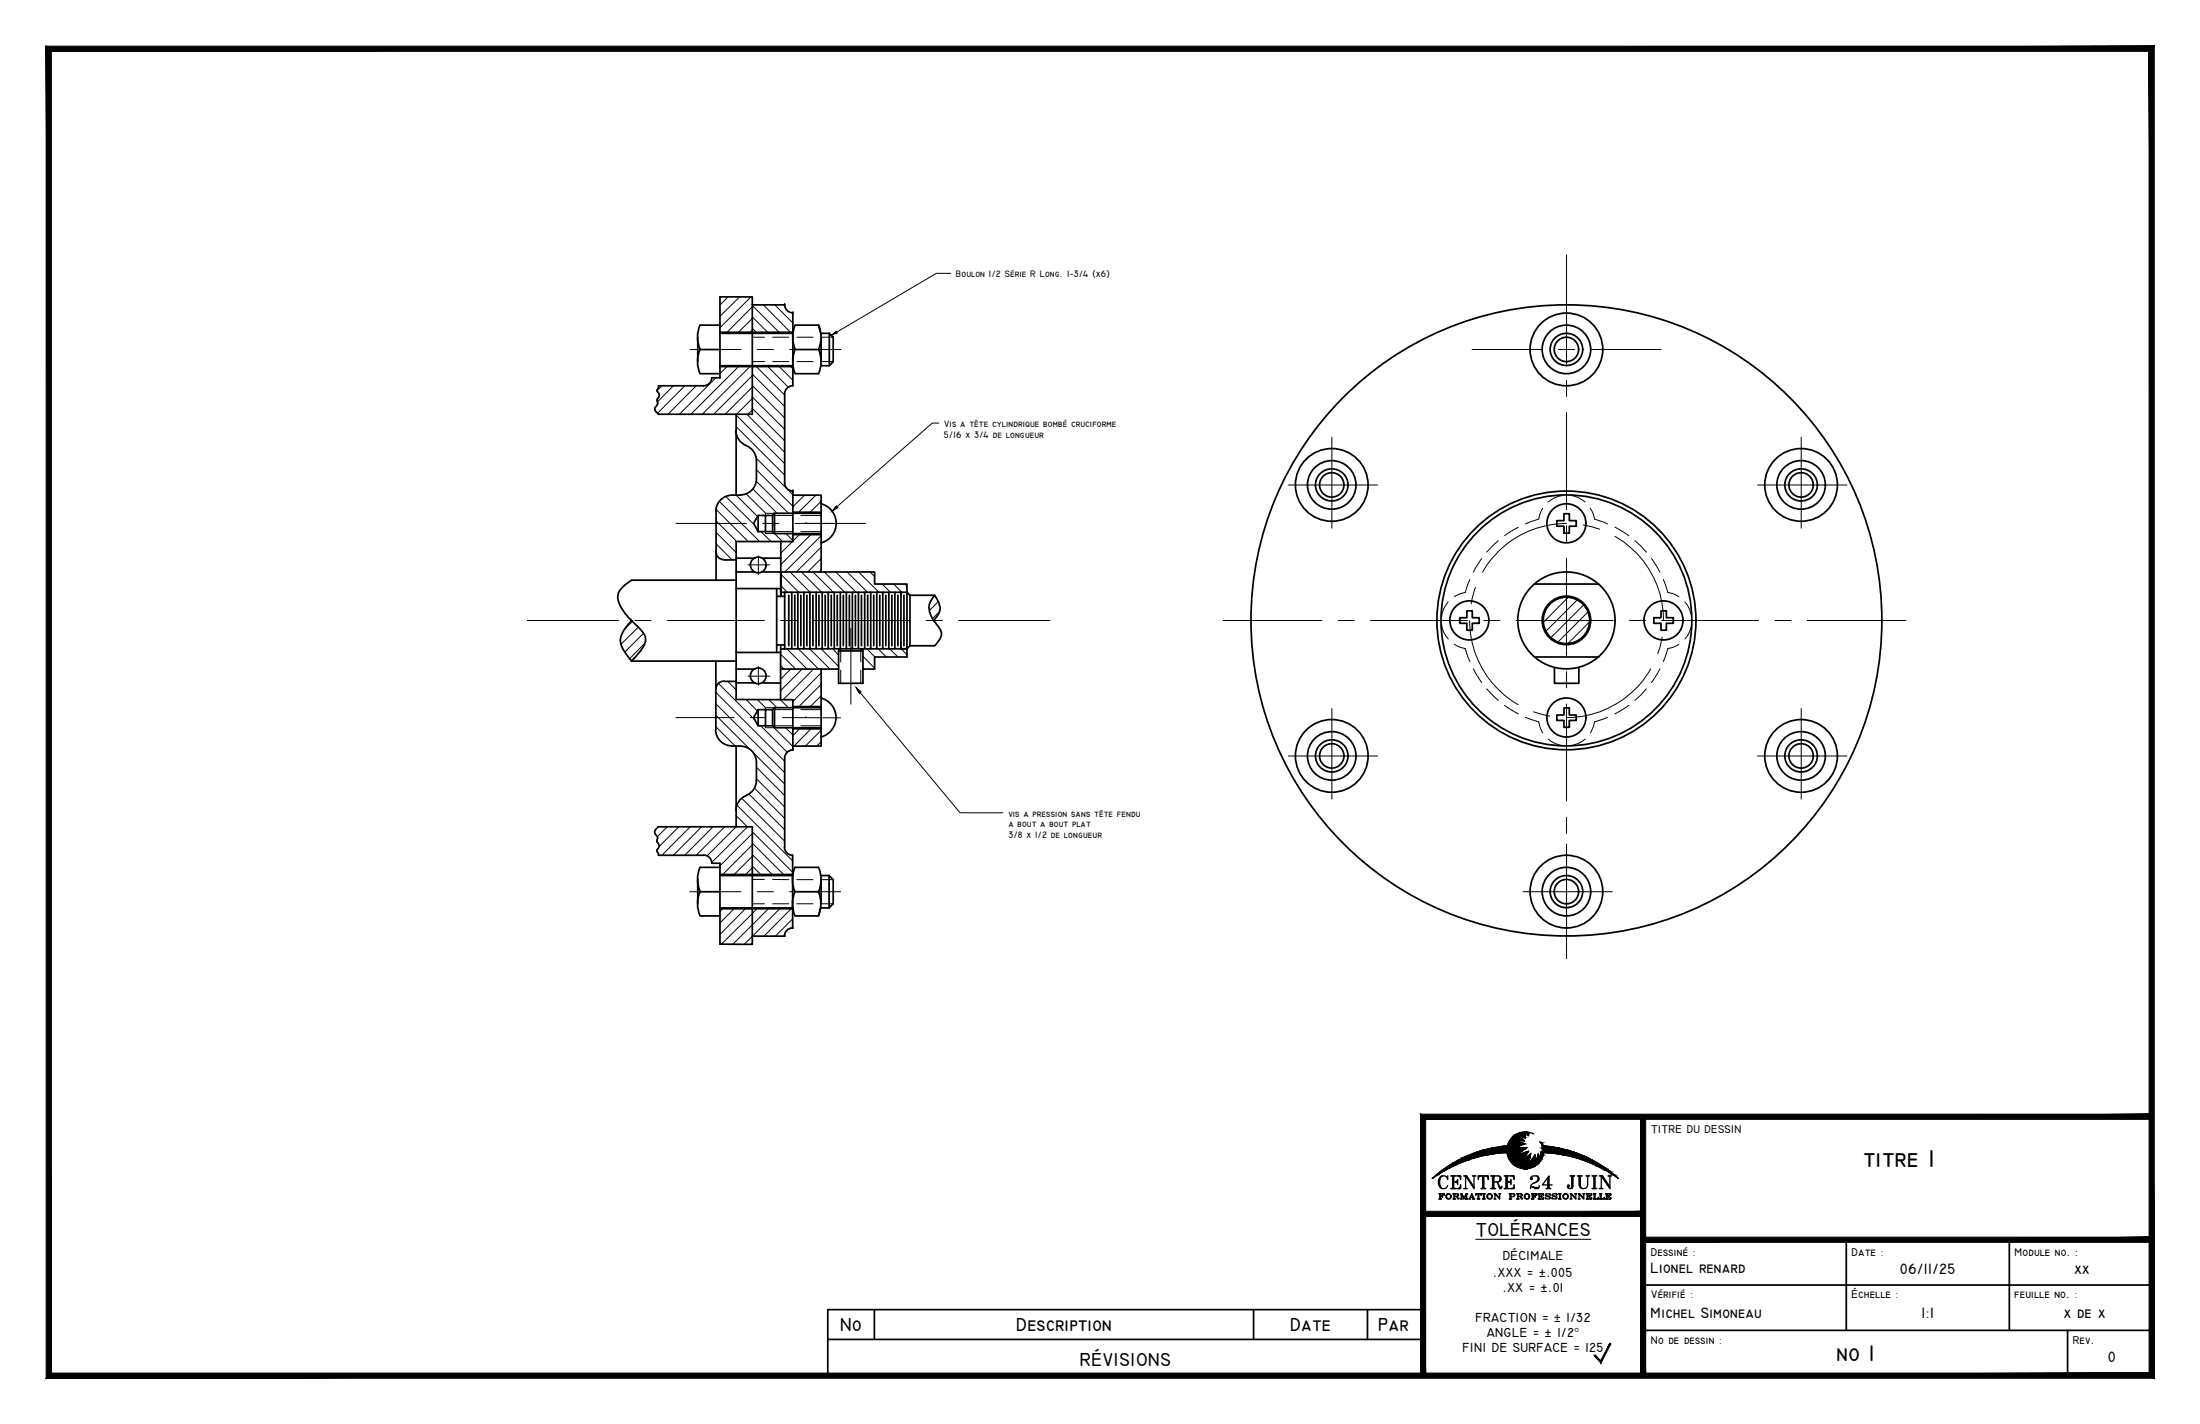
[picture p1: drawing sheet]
<svg xmlns="http://www.w3.org/2000/svg" width="432mm" height="279mm" viewBox="0 0 432 279" stroke-linecap="round" stroke-linejoin="round" font-family="sans-serif">
<!-- layer: Axe -->
<g fill="none" stroke="#000" stroke-width=".2">
<path d="M307.5 50v21.4M135.4 68.6h10.1M148.6 68.6h3.2M155 68.6h10.1M288.9 68.6h13.8M305.9 68.6h3.2M307.5 74.6v3.2M312.3 68.6h13.8M252.9 95.2h17.5M261.4 85.8v17.8M307.5 80.9v19.1M345 95.2h17.5"/>
<path d="M353.5 85.8v17.8M132.7 102.7h13.8M146.8 110.8h4.3M148.8 109.1v3.6M149.7 102.7h3.2M156 102.7h13.9M289.6 115.3l-.8 3.2M307.5 102.7a18.9 18.9 0 0 0-16.5 9.6M307.5 103.2v3.1M307.5 109.6v19M310.8 103l3.2 .8M317 105.2a19 19 0 0 1 9.5 16.6"/>
<path d="M103.5 121.8h18M124.6 121.8h3.2M131 121.8h19M146.8 132.7h4.3M148.8 130.8v3.7M153.2 121.8h3.2M159.6 121.8h19M167 123.3v14.9M181.8 121.8h3.2M188.1 121.8h18M240.1 121.8h19.4M261.4 139v17.8"/>
<path d="M262.6 121.8h3.2M269 121.8h19M288.5 121.8a19 19 0 0 0 9.5 16.5M291.2 121.8h3.2M297.6 121.8h19M301 139.7l3.2 .8M307.5 131.8v3.2M307.5 138.1v19.1M319.8 121.8h3.2M324 131.2a19.1 19.1 0 0 1-16.5 9.6M326.1 121.8h19.1M326.2 125l-.4 2-.4 1.2"/>
<path d="M348.4 121.8h3.1M353.5 139v17.8M354.7 121.8h19.4M132.7 140.8h11.4M147.2 140.8h3.2M153.6 140.8h11.4M252.9 148.3h17.5M345 148.3h17.5M135.4 175h10.1M148.6 175h3.2M155 175h10M298.9 175h17.5"/>
<path d="M307.5 160.4v3.1M307.5 165.6v22.5"/>
</g>
<!-- layer: Hachure -->
<g fill="none" stroke="#000" stroke-width=".2">
<path d="M142.9 58.3l-1.6 1.5M145.2 58.3l-3.9 3.8M147.4 58.3l-6.1 6M147.7 59.9l5.2 5.3M149.8 59.8l5.4 5.4M152.1 59.8l3.5 3.6M129.9 75.7l-1 1M132.2 75.7l-3.2 3.2M134.4 75.7l-5.4 5.4M136.7 75.7l-5.6 5.6M140.5 74.1l-7.1 7.2M142.7 71.9l-1.4 1.4"/>
<path d="M144.9 71.9l-9.3 9.4M147.2 71.9l-9.4 9.4M147.7 77.9l6.3 6.3M147.7 75.6l6.3 6.4M147.7 73.4l6.3 6.4M147.7 64.4l.7 .8M147.7 62.2l3 3M147.7 60.2l-5 5M147.7 62.5l-2.8 2.7M147.7 64.7l-.5 .5M147.7 73.7l-7.6 7.6M147.7 75.9l-5.4 5.4"/>
<path d="M147.7 78.2l-3.1 3.1M148.5 71.9l5.5 5.6M150.7 71.9l4 4.1M153 71.9l2.6 2.7M155.2 71.9l.4 .4M140.5 99.9l6.4 6.4M141.2 98.4l7.9 7.9M142.5 97.4l5.6 5.6M144.5 97.2l4.2 4.1M144.5 83.7l9.5 9.5M144.5 81.4l9.5 9.6M146.5 96.9l3.8 3.8"/>
<path d="M146.6 81.3l7.4 7.4M147.7 80.1l6.3 6.4M147.7 80.4l-.9 .9M147.8 96l4.7 4.7M148.4 94.4l6.4 6.3M148.4 89.9l7.2 7.2M148.5 92.2l7.1 7.1M155.7 97.2h-.1M157.9 97.2l-2.3 2.2M160.1 97.2l-3.3 3.3M161.2 98.4l-2.2 2.1M140.5 102.2l4.1 4.1"/>
<path d="M140.5 106.7l3.2 3.2M140.5 104.4l4 4M149.4 104.3l1.9 2M152 104.7l1.6 1.6M153.2 114.9l1.3 1.3M153.2 112.6l3.6 3.6M153.3 106.3h-.1M154.3 104.7l1.3 1.3M155.1 112.2l3.9 4M155.5 106.3l-2.3 2.2M156.9 104.9l-1.3 1.3M157.3 112.2l3.9 4"/>
<path d="M158.2 102.7h.1M158.2 102.7h5.5M159.1 104.9l-5.9 5.9M159.6 112.2l3.9 4M161.2 105.1l-7.1 7.1M161.2 107.4l-4.9 4.8M161.2 109.6l-2.7 2.6M161.2 111.8l-.4 .4M161.8 112.2l4 4M164 112.2l4 4M166.3 112.2l4 4M168.5 112.2l4 4"/>
<path d="M170.8 112.2l.9 1M173.1 114.6l1.7 1.6M175.4 114.6l1.6 1.6M177.6 114.6l.4 .4M184.2 118l-1.8 1.8M307.8 117.2l-4.9 4.8M309.5 117.7l-6.1 6.1M310.8 118.7l-6.4 6.4M124.1 121.9l-1.5 1.6M125.3 123.1l-3.4 3.3M126.3 124.2l-3.7 3.7M126.6 126.2l-3 3"/>
<path d="M140.5 138.1l13.5 13.5M140.5 135.8l13.5 13.6M141 134.1l7.1 7.1M142.8 133.7l1.7 1.6M146.4 137.2l2.2 2.3M148.7 137.3l1.5 1.6M150.9 137.3l1.6 1.6M153.2 137.3l1.5 1.6M153.2 130.6l.7 .7M153.2 128.4l3 2.9M154.4 127.3l4 4M155.2 131.3l-2 2"/>
<path d="M155.4 137.3l.2 .2M156.7 127.3l4 4M157.4 131.3l-4.2 4.2M158.9 127.3l4 4M159.7 131.3l-6 6M161.2 127.3l3.4 3.5M161.2 132l-5.6 5.6M161.2 134.3l-4.4 4.3M161.2 136.5l-2.2 2.1M163.4 127.3l1.2 1.2M169.4 131l.2 .3M169.4 128.8l2.3 2.3"/>
<path d="M170.1 127.3l1.6 1.6M172.4 127.3l1.5 1.6M174.6 127.3l1.6 1.6M176.9 127.3l1.1 1.2M184.4 120l-1.4 1.4M311.7 120.1l-5.9 5.9M312 122l-4.3 4.3M140.5 140.3l6.7 6.7M140.5 142.6l3.8 3.8M144.7 158l10.9 10.9M145.6 156.6l8.4 8.5M147 155.8l7 7"/>
<path d="M147.9 147.7l6.1 6.1M148.1 154.6l5.9 6M148.5 152.8l5.5 5.5M148.5 150.5l5.5 5.6M149.3 142.4l5.2 5.2M151.9 142.8l3.7 3.7M154.2 142.8l1.4 1.4M156.9 143l-1.3 1.4M158.2 140.8h.1M159.2 143l-3.4 3.4M161.2 145.5l-.9 .9M161.2 143.3l-3.1 3.1"/>
<path d="M131 162.2l-2 2M133.2 162.2l-3.8 3.9M135.5 162.2l-5.6 5.6M137.7 162.2l-5.5 5.6M140 162.2l-5.6 5.6M141.8 178.3l-.5 .6M142.2 162.2l-5.5 5.6M144.1 178.3l-2.8 2.8M144.5 160l2.2 2.2M144.5 162.2l-5.7 5.7M146.3 178.3l-5 5M146.7 162.2l-7 7"/>
<path d="M147.7 169.9l1.6 1.7M147.7 167.7l3.9 3.9M147.7 165.4l6.1 6.2M147.7 163.2l7.9 8M147.7 163.5l-6.4 6.4M147.7 165.8l-5.8 5.8M147.7 168l-3.6 3.6M147.7 170.3l-1.4 1.3M148.5 178.3l-6.9 7M150.8 178.3l-7 7M153 178.3l-5.3 5.4M155.3 178.3l-5.4 5.4"/>
<path d="M147.7 183.7l-1.6 1.6M155.6 180.3l-3.4 3.4"/>
</g>
<!-- layer: Contour -->
<g fill="none" stroke="#000" stroke-width=".34">
<path d="M147.7 59.8h6.3a1.59 1.59 0 0 0 1.6 1.6M136.9 66.2v4.8M137.4 63.8a5.9 5.9 0 0 0 0 4.7 5.9 5.9 0 0 0 0 4.8M137.5 73.3h3.8M137.5 63.8h3.8M137.5 68.6h3.8M139.7 74.1a1.59 1.59 0 0 1-1.6 1.6h-8.9v.4a.62 .62 0 0 0 0 1.1 .89 .89 0 0 1-.3 1.2l.2 .7-.6 1v.3l.7 .9h18.5v-23h-6.4v15.8h-1.6M141.3 71.8h14.4M141.3 71.9h14.3M141.3 65.2h14.3M141.3 65.4h14.4M155.6 61.4v14.3a1.59 1.59 0 0 0-1.6 1.6v17.5"/>
<path d="M156.1 63.8a5.9 5.9 0 0 0 0 4.7 5.9 5.9 0 0 0 0 4.8M156.1 63.8h4.6l.4 1.8M156.1 68.6h4.6M160.7 63.8a5.9 5.9 0 0 1 0 4.7 5.9 5.9 0 0 1 0 4.8h-4.6M161.1 71.8h1.7M161.1 65.4h1.7M161.2 66.2v4.8M162.8 65.4l.7 .8v4.8l-.7 .8zM144.4 84.5a3.2 3.2 0 0 0 2 2.9M144.5 81.3v15.9M145.3 97.2a4.5 4.5 0 0 0-3.9 .9 3.1 3.1 0 0 0-.9 2.2M146.5 87.4a3.2 3.2 0 0 1 2 3v3.6a3.2 3.2 0 0 1-3.2 3.1"/>
<path d="M154 94.8a1.59 1.59 0 0 0 1.6 1.6v9.9h-11.1v30.9l11.1 .1v9.9a1.59 1.59 0 0 0-1.6 1.5M155.6 97.2h5.6v15M161.2 98.8a4 4 0 0 1 2.9 3.9 4 4 0 0 1-2.9 3.8M140.5 108.2a1.59 1.59 0 0 0 1.6 1.6M140.5 100.3v13.5M142.1 109.9h2.4M144.5 113.8h-20.5l-.6 .4a3.9 3.9 0 0 0-2.2 2.9v.2a8.1 8.1 0 0 0 3 4.7 6.8 6.8 0 0 1 2.5 3.2 4.8 4.8 0 0 1-1.8 3.5l-.9 1-.5-.5a5.8 5.8 0 0 1-1.7-3.8 5.4 5.4 0 0 1 1.7-3.1l.5-.5M144.5 112.2h3.6M144.5 115.5h8.7M144.5 109.5h3.6M148.8 101.1l-.9 1.6 .9 1.6M149.6 109.5h3.6"/>
<path d="M149.6 112.2h11.6M150.2 101.1h1.4l.4-.4v4l-.4-.4h-1.4zM150.2 101.1h-1.4v3.2h1.4M151.6 101.1v3.2M152 100.7h9.2M152 104.7h9.2M152.4 115.5v12.5M152.4 117h1.6M153.2 106.3v10.7v-4.8M154 116.2v11.1h24M154.8 116.8v9.9M155.4 116.2v11.1"/>
<path d="M155.6 100.5h5.6M155.6 104.9h5.6M156 116.8v9.9M156.6 116.2v11.1M157.2 116.8v9.9M157.8 116.2v11.1M158.4 116.8v9.9M159 116.2v11.1M159.6 116.8v9.9M160.2 116.2v11.1M160.7 116.8v9.9M161.2 112.2h10.5v2.4h6.3v1.6h-24.8"/>
<path d="M161.4 116.2v11.1M162 116.8v9.9M162.6 116.2v11.1M163.2 116.8v9.9M163.7 116.2v11.1M164.3 116.8v9.9M164.9 116.2v11.1M165.5 116.8v9.9M166.1 116.2v11.1M166.7 116.8v9.9M167.3 116.2v11.1M167.9 116.8v9.9"/>
<path d="M168.5 116.2v11.1M169.1 116.8v9.9M169.7 116.2v11.1M170.3 116.8v9.9M170.9 116.2v11.1M171.5 116.8v9.9M172.1 116.2v11.1M172.7 116.8v9.9M173.3 116.2v11.1M173.9 116.8v9.9M174.5 116.2v11.1M175 116.8v9.9"/>
<path d="M175.6 116.2v11.1M176.2 116.8v9.9M176.8 116.8v-.6v11.1h1.2M177.4 116.8v9.9M178 116.2l.6 .6v9.9l-.6 .6zM178.6 116.8h4.8M301.2 114.6h12.6M305.6 102.2h1.4v-1.4h1v1.4h1.4v1.1h-1.4v1.3h-1v-1.3h-1.4zM124 129.7h20.5M140.5 129.7v13.5M142.1 133.6a1.59 1.59 0 0 0-1.6 1.6M142.1 133.7h2.4"/>
<path d="M144.5 131.3h3.6M144.5 128h8.7M144.5 134h3.6M148.8 139.2l-.9 1.6 .9 1.6M149.6 134h3.6M150.2 139.2h1.4l.4-.3v3.9l-.4-.4h-1.4zM150.2 139.2h-1.4v3.2h1.4M151.6 139.2v3.2M152 138.9h9.2M152.4 126.5h1.6M153.2 131.3h11.4M153.2 128v9.3"/>
<path d="M153.2 126.5v1.5M154 127.3h-.8M155.6 138.6h5.6M161.1 136.9a4 4 0 0 1 3 3.9 4 4 0 0 1-3 3.8M161.2 131.3v15.1h-5.6M164.6 127.7v6.4h4.8v-6.4M165 127.3l-.4 .4M169 127.3l.4 .4h-4.8M176.8 126.1v1.2M178 127.3v1.6h-6.3v2.4h-2.3M183.3 121.8a3.2 3.2 0 0 0 1.2-2.8l-.3-.9-.8-1.3a3.7 3.7 0 0 0 .2 5.4l.5 .7a2.13 2.13 0 0 1-.2 3.2l-.5 .6h-4.8M286.5 121.2h1.4v-1.4h1.1v1.4h1.3v1.1h-1.3v1.4h-1.1v-1.4h-1.4z"/>
<path d="M301.2 128.9h12.6M305.1 131v3.1h4.8v-3.1M324.6 121.2h1.4v-1.4h1.1v1.4h1.3v1.1h-1.3v1.4h-1.1v-1.4h-1.4zM140.5 143.2a3.2 3.2 0 0 0 3.2 3.1 4.7 4.7 0 0 1 3.8 1 3.1 3.1 0 0 1 1 2.2v3.7a3.2 3.2 0 0 1-2 2.9M144.5 146.4v15.8M146.4 156.1a3.2 3.2 0 0 0-2 2.9M152 142.8h9.2M154 148.8v17.4M155.6 143h5.6M305.6 140.3h1.4v-1.4h1v1.4h1.4v1.1h-1.4v1.3h-1v-1.3h-1.4zM136.9 172.6v4.7M137.4 170.1a5.9 5.9 0 0 0 0 4.8 5.9 5.9 0 0 0 0 4.8"/>
<path d="M137.5 170.2h3.8M137.5 179.7h3.8M137.5 175h3.8M138.1 167.8a1.59 1.59 0 0 1 1.6 1.6M138.1 167.8h-8.9v-.3a.67 .67 0 0 1 .1-1.2l.1-.5a1.2 1.2 0 0 1-.3-1.5l-.1-.1a.99 .99 0 0 1-.5-.9 .99 .99 0 0 1 .5-.9l.2-.2h18.5v23.1h-6.4v-15.9h-1.6M141.3 171.8h14.4M141.3 171.6h14.3M141.3 178.3h14.3M141.3 178.1h14.4M154 166.2a1.59 1.59 0 0 0 1.6 1.6M155.6 167.8v14.3M156 170.2a5.9 5.9 0 0 0 0 4.8"/>
<path d="M156 174.9a5.9 5.9 0 0 0 0 4.8M156.1 170.2h4.6a5.9 5.9 0 0 1 0 4.8h-4.6M160.6 174.9a5.9 5.9 0 0 1 0 4.8M161.1 171.8h1.6M161.1 178.1h1.6M161.1 178l-.4 1.7h-4.6M161.2 172.6v4.7M162.7 171.8l.8 .8v4.7l-.8 .8zM147.7 183.7h6.3M155.6 182.1a1.59 1.59 0 0 0-1.6 1.6"/>
<circle cx="307.4" cy="68.6" r="7.1"/>
<circle cx="307.4" cy="68.6" r="4.8"/>
<circle cx="307.4" cy="68.6" r="2.39"/>
<circle cx="307.5" cy="68.6" r="3.2"/>
<circle cx="261.4" cy="95.1" r="7.1"/>
<circle cx="261.4" cy="95.1" r="4.8"/>
<circle cx="261.4" cy="95.1" r="2.39"/>
<circle cx="261.4" cy="95.1" r="3.2"/>
<circle cx="353.5" cy="95.1" r="7.1"/>
<circle cx="353.5" cy="95.1" r="4.8"/>
<circle cx="353.5" cy="95.1" r="2.39"/>
<circle cx="353.5" cy="95.1" r="3.2"/>
<circle cx="148.8" cy="110.8" r="1.55"/>
<circle cx="307.4" cy="102.7" r="3.8"/>
<circle cx="148.8" cy="132.6" r="1.55"/>
<circle cx="288.4" cy="121.7" r="3.8"/>
<circle cx="307.4" cy="121.7" r="61.9"/>
<circle cx="307.4" cy="121.7" r="24.6"/>
<circle cx="307.4" cy="121.7" r="4.8"/>
<circle cx="307.4" cy="121.7" r="4.6"/>
<circle cx="307.5" cy="121.7" r="25.4"/>
<circle cx="307.5" cy="121.7" r="9.5"/>
<circle cx="326.5" cy="121.7" r="3.8"/>
<circle cx="261.4" cy="148.3" r="7.1"/>
<circle cx="261.4" cy="148.3" r="4.8"/>
<circle cx="261.4" cy="148.3" r="2.39"/>
<circle cx="261.4" cy="148.3" r="3.2"/>
<circle cx="307.4" cy="140.8" r="3.8"/>
<circle cx="353.5" cy="148.3" r="7.1"/>
<circle cx="353.5" cy="148.3" r="4.8"/>
<circle cx="353.5" cy="148.3" r="2.39"/>
<circle cx="353.5" cy="148.3" r="3.2"/>
<circle cx="307.4" cy="174.9" r="7.1"/>
<circle cx="307.4" cy="174.9" r="4.8"/>
<circle cx="307.4" cy="174.9" r="2.39"/>
<circle cx="307.5" cy="174.9" r="3.2"/>
</g>
<g fill="none" stroke="#000" stroke-width=".2">
<path d="M147.7 71h2.4M147.7 66.2h2.4M151.6 71h3.2M151.6 66.2h3.2M156.4 71h3.2M156.4 66.2h3.2M161.2 71h2.3M161.2 66.2h2.3M302.8 99.7l-.6 1.3-.2 .9-2.6 .9M306.7 97.2a5.1 5.1 0 0 0-2.9 1.3M308.3 97.2a5.2 5.2 0 0 1 2.8 1.3M312.1 99.7l.7 1.3 .2 .9 2.5 .9"/>
<path d="M150.2 104.3v.4h1.8M151.6 104.3h4M151.6 101.1h4M152 100.7h-1.8v.4M157.2 104.3h4M157.2 101.1h4M284.2 118.1a5.1 5.1 0 0 0-1.2 2.9M288.5 113.7l-.9 2.5-.9 .3-1.2 .6M290.8 109.6l-1.6 2.7M294 106.1l-2.2 2.2M298 103.5l-2.7 1.6M307 103.4v1.2"/>
<path d="M316.9 103.4l2.8 1.7M320.9 106.1l2.2 2.2M324.1 109.6l1.7 2.7M326.5 113.7l.9 2.5 .9 .3 1.2 .6M330.7 118.1a5.6 5.6 0 0 1 1.3 2.8M151.6 139.2h4M152 138.9h-1.8v.3M157.2 139.2h4M164.6 127.3v.4M165 127.3v2.6M165 131.5v2.6M169 127.3v2.6"/>
<path d="M169 131.5v2.6M169.4 127.3v.4M283 122.6a4.8 4.8 0 0 0 1.3 2.8M285.5 126.4l1.2 .6 .9 .3 .9 2.5M289.2 131.2l1.6 2.7M289.2 122.3h1.1M291.8 135.2l2.2 2.2M295.3 138.4l2.7 1.7M308 138.9v1.2M319.7 138.4l-2.8 1.7M323.1 135.2l-2.2 2.2M324.6 121.2h1.2"/>
<path d="M325.8 131.2l-1.7 2.7M329.5 126.4l-1.2 .6-.9 .3-.9 2.5M332 122.6a5.6 5.6 0 0 1-1.3 2.8M150.2 142.4v.4h1.8M151.6 142.4h4M157.2 142.4h4M299.4 140.8l2.6 .8 .2 .9 .6 1.3M303.9 145a5.2 5.2 0 0 0 2.8 1.3M311.1 145a5.2 5.2 0 0 1-2.8 1.3M315.5 140.8l-2.5 .8-.2 .9-.6 1.3M147.7 172.6h2.3M147.7 177.3h2.3"/>
<path d="M151.6 172.6h3.2M151.6 177.3h3.2M156.4 172.6h3.2M156.4 177.3h3.2M161.2 172.6h2.3M161.2 177.3h2.3"/>
</g>
<!-- layer: Contour -->
<g fill="#000">
<circle cx="154" cy="59.8" r=".17"/>
<circle cx="155.6" cy="61.4" r=".17"/>
<circle cx="155.6" cy="96.4" r=".17"/>
<circle cx="155.6" cy="147.2" r=".17"/>
<circle cx="154" cy="183.7" r=".17"/>
<circle cx="155.6" cy="182.1" r=".17"/>
</g>
<!-- layer: Cotation -->
<path d="M163.2 65.8l.9-.8 .2 .3zM164.1 99.3l.3 .3-1.1 .7zM168 134.9l1 .9-.3 .3z" fill="#000" stroke="#000" stroke-width=".2"/>
<path d="M186.6 53.6h-2.8l-19.5 11.6M184.2 83h-1.2l-18.7 16.4M168.8 135.9l19.6 23.6h8.5" fill="none" stroke="#000" stroke-width=".2"/>
<!-- layer: Cadre -->
<g fill="#000" stroke="#000" stroke-width=".2">
<path d="M322 219.1l1 50.8v-50.8zM322 219.1l1 50.8h-1z"/>
<path d="M279.8 219.6h142.5v-1zM278.8 218.6h143.5l-142.5 1zM278.8 218.6l1 51.3v-50.3zM278.8 218.6l1 51.3h-1z"/>
<path d="M279.3 237.7v1l43.2-1zM279.3 238.7l43.2-1v1z"/>
<path d="M322.5 243.8h99.8v-1.1zM322.5 242.7h99.8l-99.8 1.1z"/>
<path d="M10.1 269.4l-1 1 412.7-1zM9.1 270.4l412.7-1 1 1zM421.8 10.1v259.3l1 1zM421.8 10.1l1-1v261.3zM10.1 10.1h411.7l1-1zM9.1 9.1h413.7l-412.7 1zM9.1 9.1l1 260.3v-259.3zM9.1 9.1l1 260.3-1 1z"/>
</g>
<path d="M171.6 257v5.8M246 257v5.8M268.4 257v5.8M279.3 257h-116.8v12.9M322.5 252.1h99.8M362.4 243.2v17.8M394.4 243.2v17.8M162.5 262.8h116.8M322.5 261h99.8M405.8 261v8.9" fill="none" stroke="#000" stroke-width=".34"/>
<!-- layer: Texte 2 -->
<path d="M289.6 243.2h22.7" fill="none" stroke="#000" stroke-width=".2"/>
<!-- layer: 0 -->
<path d="M295.9 224.8a24.7 24.7 0 0 0-14.8 6.4 27.3 27.3 0 0 1 14.7-5.1M297.6 223.7l1.7 .8-2 .7h2.3l-1.9 1.4 2.3-.7-1.3 1.9 1.7-1.4-.3 1.9 1.2-1.7 .1 1.6 .5-1.8 .5 1 .1-1.4 .4 .4-.2-1.1 .3 .1M301 222.5a3.6 3.6 0 0 0-5.1 2.2 3.6 3.6 0 0 0 3.1 4.6 3.6 3.6 0 0 0 4-4M302.6 224.7h.1M302.7 224.4l.2 .7M302.8 224.4l-.2 .3 .3 .4M302.8 224.4l-.2 .3M302.9 224.8a24.7 24.7 0 0 1 14.8 6.4 27.3 27.3 0 0 0-14.7-5.1M322.5 244.5h.1" fill="none" stroke="#000" stroke-width=".25"/>
<g fill="#000" stroke="#000" stroke-width=".2">
<path d="M292.8 225.3h3zM295.5 224.9l.4-.1zM297.6 223.7l1.6 .2zM297.6 223.7h1.5l.1 .2zM298.5 222.8h.9v.3zM299.1 222.2h.6zM299.4 222.3h.8l-.2 .5zM299.9 225.9h.1zM301.9 226.4l.1 .2zM302.3 224.1l.3 .1zM302.5 226l.1 .1h-.2zM302.6 224.7l.1 .1z"/>
<path d="M302.7 225.3l.3 .1zM302.9 224.8l.4 .1z"/>
<path d="M287.1 227.2l1 .4 1.2-.4zM286.3 227.6l.8-.4 1 .4z"/>
<path d="M287.4 227l1.9 .2 .7-.2zM287.1 227.2l.3-.2 1.9 .2z"/>
<path d="M287.8 226.9l2.2 .1 .6-.1zM287.4 227l.4-.1 2.2 .1z"/>
<path d="M288.5 226.6l2.1 .3 1.3-.3zM287.8 226.9l.7-.3 2.1 .3z"/>
<path d="M288.5 226.6h3.7zM288.5 226.6h3.4z"/>
<path d="M289 226.4l3.2 .2 1-.2zM288.5 226.6l.5-.2 3.2 .2z"/>
<path d="M289.4 226.2l3.8 .2 1.3-.2zM289 226.4l.4-.2 3.8 .2z"/>
<path d="M291 225.7h4.8zM291 225.7h4.8z"/>
<path d="M291 225.7l4.8 .1zM290.9 225.8h4.9z"/>
<path d="M290.9 225.8h4.9zM290.7 225.8h5.1z"/>
<path d="M290.7 225.8l5.1 .1zM290.4 225.9h5.4z"/>
<path d="M290.4 225.9h5.4zM290.3 225.9h5.5z"/>
<path d="M290.3 225.9l5.5 .2v-.2zM289.7 226.1l.6-.2 5.5 .2z"/>
<path d="M293.4 225.2l2.4 .1zM292.9 225.3h2.9z"/>
<path d="M292.9 225.3h2.9zM292.8 225.3h3zM292.7 225.3h3.1z"/>
<path d="M292.7 225.3l3.1 .1zM292.4 225.4h3.4z"/>
<path d="M292.4 225.4h3.4zM292.2 225.4h3.6z"/>
<path d="M292.2 225.4h3.6zM292.2 225.4h3.6z"/>
<path d="M292.2 225.4l3.6 .3v-.3zM291 225.7l1.2-.3 3.6 .3z"/>
<path d="M289.7 226.1h6.1zM289.6 226.1h6.2z"/>
<path d="M289.6 226.1h6.2zM289.4 226.2h5.1z"/>
<path d="M294.6 225l1.2 .2 .1-.2zM293.4 225.2l1.2-.2 1.2 .2z"/>
<path d="M295.5 224.9h.4zM294.6 225h1.3z"/>
<path d="M296.5 223.7l1.5 .2-.4-.2zM296.5 223.7l1.5 .2h-1.7z"/>
<path d="M296.3 223.9l2.7 .4-1-.4zM296.3 223.9l2.7 .4h-2.9z"/>
<path d="M295.8 226.3l1.9 .3 .4-.3zM295.8 226.3l1.9 .3h-1.8z"/>
<path d="M295.9 224.8l1.4 .4 1-.4zM295.9 224.8l1.4 .4h-1.5z"/>
<path d="M297.4 222.7l1.1 .1zM297.3 222.8h1.2z"/>
<path d="M298.5 222.8l.4 .3h.5zM298.9 223.1h.5v.3z"/>
<path d="M297.3 222.8l1.4 .3-.2-.3zM296.9 223.1l.4-.3 1.4 .3z"/>
<path d="M295.8 225.9l2.3 .4 .5-.4zM295.8 225.9l2.3 .4h-2.3z"/>
<path d="M296.9 223.1l2 .4-.2-.4zM296.9 223.1l2 .4h-2.3z"/>
<path d="M295.8 225.9h2.9zM295.8 225.9h2.8z"/>
<path d="M295.8 225.8l2.9 .1 .2-.1zM295.8 225.8l2.9 .1h-2.9z"/>
<path d="M296.6 223.5l2.5 .2-.2-.2zM296.6 223.5l2.5 .2h-2.6z"/>
<path d="M295.8 225.7h3.1zM295.8 225.7l3.1 .1z"/>
<path d="M296.1 224.3l3.2 .2-.3-.2zM296.1 224.3l3.2 .2h-3.3z"/>
<path d="M296.1 227.2l2.7 .5 .3-.5zM296.1 227.2l2.7 .5h-2.4z"/>
<path d="M296 224.5l2.3 .3 1-.3zM296 224.5l2.3 .3h-2.4z"/>
<path d="M298.3 222.3h1.1zM298.2 222.3h1.2z"/>
<path d="M298.2 222.3l1.2 .2v-.2zM297.8 222.5l.4-.2 1.2 .2z"/>
<path d="M297.8 222.5l1.6 .2v-.2zM297.4 222.7l.4-.2 1.6 .2z"/>
<path d="M298.4 222.7l1 .1zM298.4 222.7l1 .1z"/>
<path d="M295.8 225.4h3.6zM295.8 225.4h3.6z"/>
<path d="M295.8 225.4l3.1 .3 .5-.3zM295.8 225.4l3.1 .3h-3.1z"/>
<path d="M299.4 222.3l.4 .5h.2zM299.8 222.8h.2l-.1 .1z"/>
<path d="M296 226.8l3.1 .4 .3-.4zM296 226.8l3.1 .4h-3z"/>
<path d="M295.8 225.3h3.8zM295.8 225.3h3.8z"/>
<path d="M295.8 225.3h3.8zM295.8 225.3l3.6 .1z"/>
<path d="M295.9 226.6l3.5 .2 .2-.2zM295.9 226.6l3.5 .2h-3.4z"/>
<path d="M295.8 225.2h3.8zM295.8 225.2h3.8z"/>
<path d="M295.8 225.2h3.8zM295.8 225.2l3.8 .1z"/>
<path d="M299.1 222.2h.9zM298.7 222.2h1.3z"/>
<path d="M298.7 222.2h1.5zM298.6 222.2h1.6z"/>
<path d="M299.9 225.9l-.3 .7 .4-.7zM297.7 226.6l2.2-.7-.3 .7z"/>
<path d="M299.4 222.3h.8zM299.4 222.3h.8z"/>
<path d="M298.6 222.2h1.6zM298.3 222.3h1.9z"/>
<path d="M300.4 226.4l-.3 1.4zM298.7 227.8l1.7-1.4-.3 1.4z"/>
<path d="M301.2 226.6l.2 1.6zM301.2 226.6l.2 1.6h-1.3z"/>
<path d="M301.9 226.6l.5 .8zM301.9 226.6l.5 .8h-.8z"/>
<path d="M301.6 227.4l.8 .4 .2-.4zM301.6 227.4l.8 .4h-.9z"/>
<path d="M302.4 226.1l.5 .3-.3-.3zM302.4 226.1l.5 .3h-.5z"/>
<path d="M302.3 224.2l.4 .2-.1-.2zM302.3 224.2l.4 .2h-.2z"/>
<path d="M302.4 227.3h.2zM302.4 227.3l.2 .1z"/>
<path d="M302.5 224.4h.3zM302.5 224.4h.3zM302.5 224.4h.3l-.2 .3z"/>
<path d="M302.7 224.8l.1 .1zM302.7 224.8l.1 .1z"/>
<path d="M302.7 225.4h.3zM302.7 225.4h.3z"/>
<path d="M302.7 224.9l.2 .2zM302.7 224.9l.2 .2h-.2z"/>
<path d="M302.8 226h.2zM302.8 226h.2z"/>
<path d="M302.4 226.9l.2 .4 .2-.4zM302.4 226.9l.2 .4h-.2z"/>
<path d="M302.7 225.1h.2zM302.7 225.1h.2z"/>
<path d="M302.4 226.4l.4 .5 .1-.5zM302.4 226.4l.4 .5h-.4z"/>
<path d="M302.7 225.4l.3 .4v-.4zM302.7 225.4l.3 .4h-.2z"/>
<path d="M302.8 225.8h.2zM302.8 225.8h.2z"/>
<path d="M302.8 225.8l.2 .2v-.2zM302.8 225.8l.2 .2h-.2z"/>
<path d="M303 226h5.6zM303 226h5.6z"/>
<path d="M302.8 226l.1 .4 .1-.4zM302.8 226l.1 .4z"/>
<path d="M302.9 224.9l1.2 .1zM302.9 224.9l1.2 .1z"/>
<path d="M302.9 225l2.3 .1zM302.9 225l2.3 .1h-2.3z"/>
<path d="M302.7 225.1l2.7 .1zM302.7 225.1l2.7 .1z"/>
<path d="M302.7 225.2l3.5 .1-.8-.1zM302.7 225.2l3.5 .1h-3.5z"/>
<path d="M302.7 225.3l3.8 .1zM302.7 225.3l3.8 .1z"/>
<path d="M303 225.4h3.5zM303 225.4h3.5z"/>
<path d="M303 225.4h3.6zM303 225.4h3.6z"/>
<path d="M303 225.4l4.8 .3-1.2-.3zM303 225.4l4.8 .3h-4.8z"/>
<path d="M303 225.7l4.9 .1zM303 225.7l4.9 .1z"/>
<path d="M303 225.8h5.1zM303 225.8h5.1z"/>
<path d="M303 225.8h5.1zM303 225.8h5.1z"/>
<path d="M303 225.8l5.3 .1zM303 225.8l5.3 .1z"/>
<path d="M303 225.9l5.6 .1zM303 225.9l5.6 .1z"/>
<path d="M303 226l6 .1-.4-.1zM303 226l6 .1h-6z"/>
<path d="M303 226.1h6.1zM303 226.1h6.1z"/>
<path d="M303 226.1l6.4 .1zM303 226.1l6.4 .1z"/>
<path d="M304.3 226.2l5.5 .2-.4-.2zM304.3 226.2l5.5 .2h-4.2z"/>
<path d="M305.6 226.4l4.6 .2-.4-.2zM305.6 226.4l4.6 .2h-3.6z"/>
<path d="M306.6 226.6h3.7zM306.6 226.6h3.7z"/>
<path d="M306.9 226.6l4.1 .3-.7-.3zM306.9 226.6l4.1 .3h-2.8z"/>
<path d="M308.2 226.9l3.2 .1-.4-.1zM308.2 226.9l3.2 .1h-2.6z"/>
<path d="M308.8 227l2.9 .2-.3-.2zM308.8 227l2.9 .2h-2.2z"/>
<path d="M309.5 227.2l3 .4-.8-.4zM309.5 227.2l3 .4h-1.8z"/>
</g>
<!-- layer: Texte 2 -->
<path d="M312.9 266l1.3 1-1.1-1.2zM312.9 266l1.3 1v.4zM316 263.6l-1.8 3.4v.4zM316 263.6l.2 .1-2 3.7z" fill="#000" stroke="#000" stroke-width=".2"/>
<text font-size="6.2" x="281.5" y="234.6">CENTRE 24 JUIN</text>
<text font-size="4.8" x="365.7" y="229">titre 1</text>
<text font-size="4.5" x="360.5" y="267">no 1</text>
<text font-size="4" x="281.5" y="236.4">FORMATION PROFESSIONNELLE</text>
<g font-size="3.7">
<text x="289.6" y="242.5">TOLÉRANCES</text>
<text x="164.9" y="261.1">No</text>
<text x="199.5" y="261.1">Description</text>
<text x="253.2" y="261.1">Date</text>
<text x="270.5" y="261.1">Par</text>
<text x="212" y="268">RÉVISIONS</text>
</g>
<g font-size="3">
<text x="324" y="249.9">Lionel renard</text>
<text x="372.9" y="250.1">06/11/25</text>
<text x="407.1" y="250.1">xx</text>
<text x="324" y="258.6">Michel Simoneau</text>
<text x="377.1" y="258.6">1:1</text>
<text x="405" y="258.6">x de x</text>
<text x="413.7" y="267.2">0</text>
</g>
<g font-size="2.6">
<text x="293.1" y="250.5">.XXX = ±.005</text>
<text x="294.9" y="247.3">DÉCIMALE</text>
<text x="295" y="253.5">.XX = ±.01</text>
<text x="289.6" y="259.4">FRACTION = ± 1/32</text>
<text x="291.8" y="262.4">ANGLE = ± 1/2°</text>
<text x="287.1" y="265.3">FINI DE SURFACE = 125</text>
</g>
<g font-size="2.2">
<text x="324.1" y="222.3">TITRE DU DESSIN</text>
<text x="324" y="246.5">Dessiné :</text>
<text x="363.4" y="246.5">Date :</text>
<text x="395.4" y="246.5">Module no. :</text>
<text x="324.1" y="254.6">Vérifié :</text>
<text x="363.4" y="254.6">Échelle :</text>
<text x="395.4" y="254.6">feuille no. :</text>
<text x="324" y="263.7">No de dessin :</text>
<text x="406.8" y="263.7">Rev.</text>
</g>
<g font-size="1.9">
<text x="187.6" y="54.4">Boulon 1/2 Série R Long. 1-3/4 (x6)</text>
<text x="185.3" y="83.8">Vis a tête cylindrique bombé cruciforme</text>
<text x="185.3" y="85.9">5/16 x 3/4 de longueur</text>
<text x="197.9" y="160.2">vis a pression sans tête fendu</text>
<text x="197.9" y="162.3">a bout a bout plat</text>
<text x="197.9" y="164.5">3/8 x 1/2 de longueur</text>
</g>
</svg>
